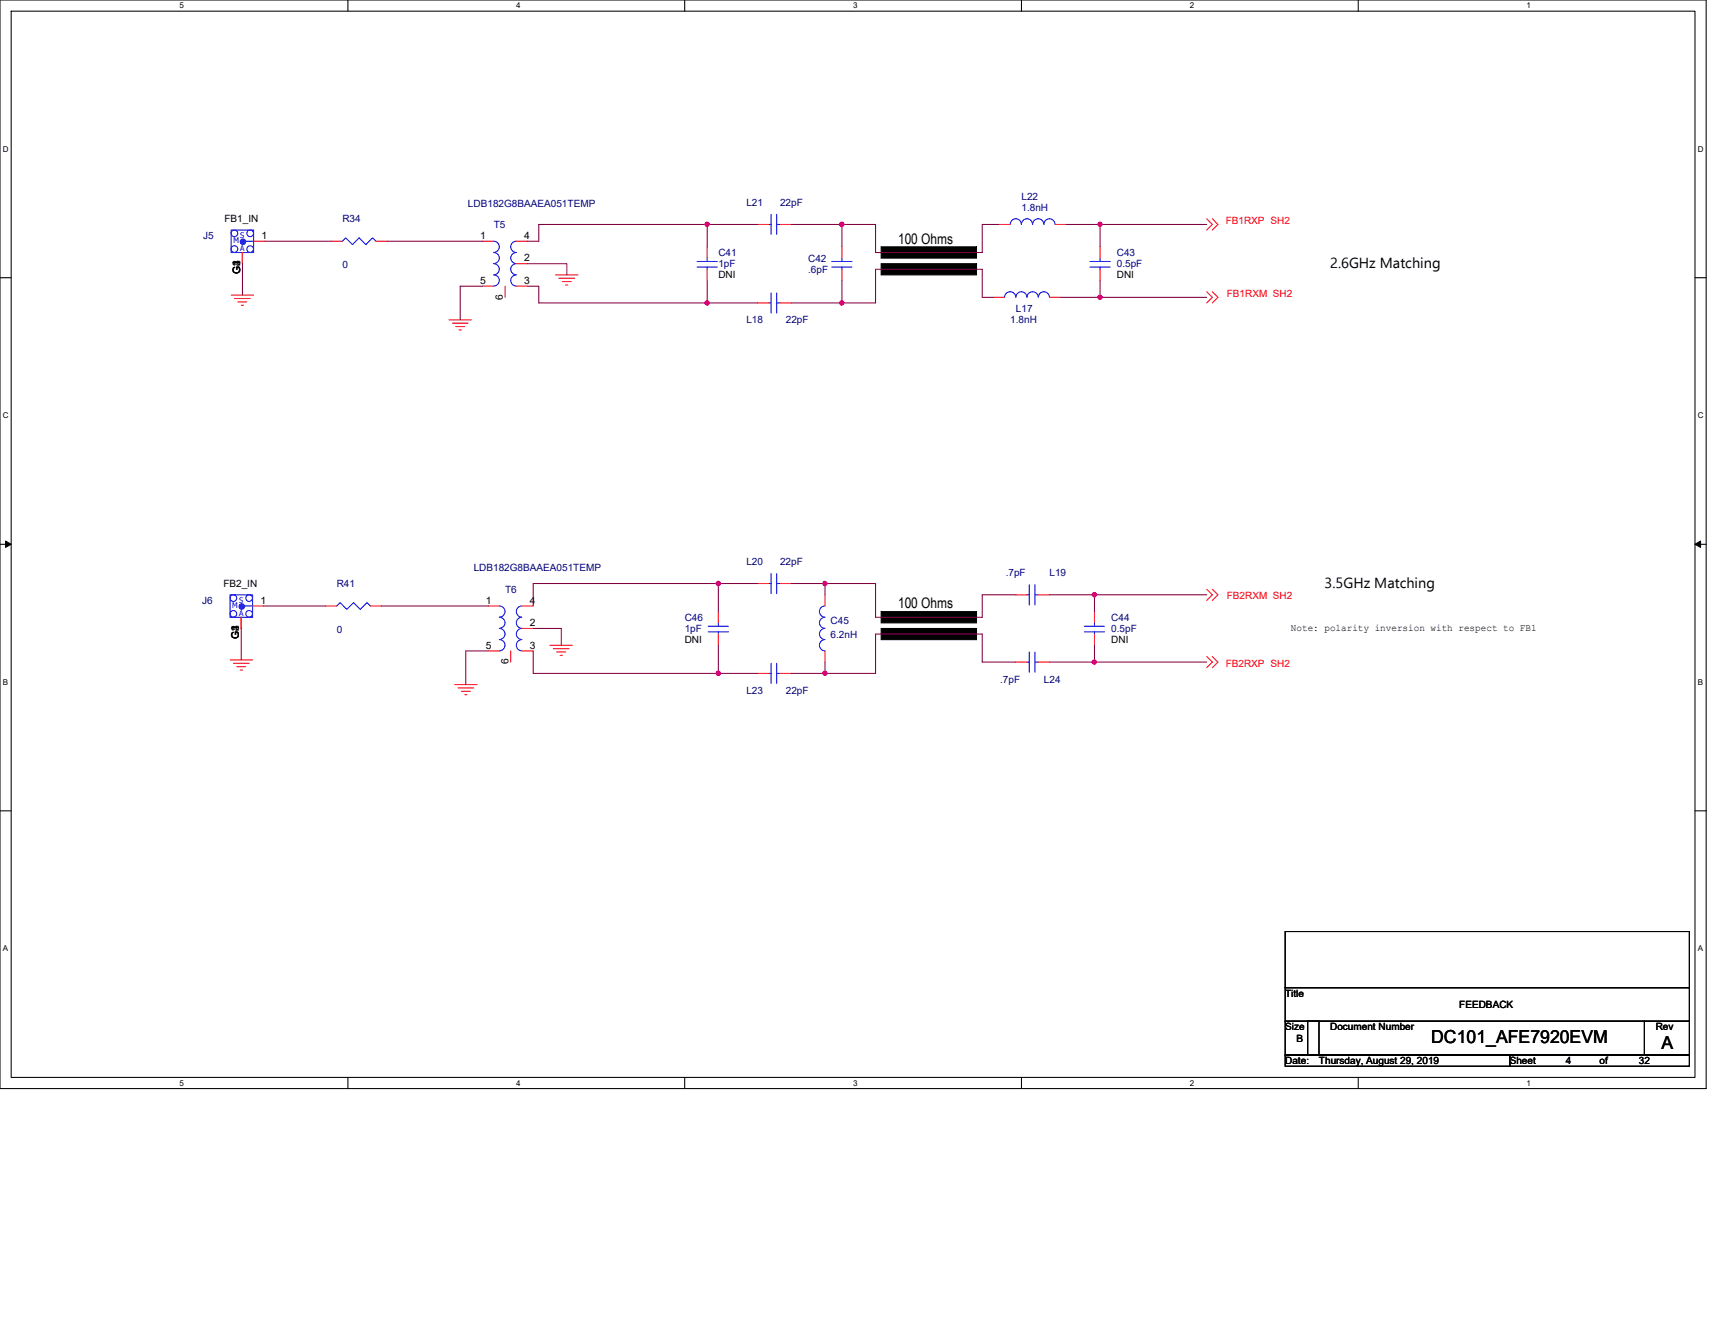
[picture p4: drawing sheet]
<svg xmlns="http://www.w3.org/2000/svg" width="279mm" height="216mm" viewBox="0 0 279 216" stroke-linecap="round" stroke-linejoin="round" font-family="sans-serif">
<path d="M0 0h278v177.4h-278zM1.8 1.8h274.3v173.8h-274.3z" fill="none" stroke="#000" stroke-width=".17"/>
<g fill="#fff">
<path d="M29.3 .2h.7v1.5h-.7z"/>
<path d="M29.3 175.7h.7v1.5h-.7z"/>
</g>
<path d="M56.7 0v1.8M56.7 175.6v1.8" fill="none" stroke="#000" stroke-width=".17"/>
<g fill="#fff">
<path d="M84.1 .2h.7v1.5h-.7z"/>
<path d="M84.1 175.7h.7v1.5h-.7z"/>
</g>
<path d="M111.5 0v1.8M111.5 175.6v1.8" fill="none" stroke="#000" stroke-width=".17"/>
<g fill="#fff">
<path d="M139 .2h.7v1.5h-.7z"/>
<path d="M139 175.7h.7v1.5h-.7z"/>
</g>
<path d="M166.4 0v1.8M166.4 175.6v1.8" fill="none" stroke="#000" stroke-width=".17"/>
<g fill="#fff">
<path d="M193.8 .2h.8v1.5h-.8z"/>
<path d="M193.8 175.7h.8v1.5h-.8z"/>
</g>
<path d="M221.3 0v1.8M221.3 175.6v1.8" fill="none" stroke="#000" stroke-width=".17"/>
<g fill="#fff">
<path d="M248.7 .2h.7v1.5h-.7z"/>
<path d="M248.7 175.7h.7v1.5h-.7z"/>
<path d="M.5 23.5h.9v1.5h-.9z"/>
<path d="M276.6 23.5h1v1.5h-1z"/>
<path d="M.5 67h.9v1.4h-.9z"/>
<path d="M276.6 67h1v1.4h-1z"/>
</g>
<path d="M0 45.3h1.8M276.1 45.3h1.9" fill="none" stroke="#000" stroke-width=".17"/>
<g fill="#fff">
<path d="M.5 110.4h.8v1.5h-.8z"/>
<path d="M276.6 110.4h.9v1.5h-.9z"/>
</g>
<path d="M0 88.7h1.8M276.1 88.7h1.9" fill="none" stroke="#000" stroke-width=".17"/>
<path d="M.9 88.2l.9 .5-.9 .5zM276.1 88.7l1-.5v1z" fill="#000" stroke="#000" stroke-width=".16"/>
<g fill="#fff">
<path d="M.5 153.8h.8v1.5h-.8z"/>
<path d="M276.6 153.8h.9v1.5h-.9z"/>
</g>
<path d="M0 132.1h1.8M276.1 132.1h1.9M209.4 151.8h65.8v9.1h-65.8zM209.4 160.9h65.8v5.5h-65.8zM209.4 166.4h5.5v5.5h-5.5zM209.4 171.9h36.6v1.8h-36.6zM213 166.4h54.9v5.5h-54.9zM246 171.9h29.2v1.8h-29.2zM267.9 166.4h7.3v5.5h-7.3z" fill="none" stroke="#000" stroke-width=".17"/>
<g fill="#000" stroke="#000" stroke-width=".17">
<path d="M143.6 40.2v1.9h15.5v-1.9z" fill-rule="evenodd"/>
<path d="M143.6 43v1.8h15.5v-1.8z" fill-rule="evenodd"/>
<path d="M143.6 102.4v1.8h15.5v-1.8z" fill-rule="evenodd"/>
<path d="M143.6 99.7v1.8h15.5v-1.8z" fill-rule="evenodd"/>
</g>
<g fill="none" stroke="#f00" stroke-width=".17">
<path d="M41.3 39.3h1.9M53.9 39.3h1.9M61.3 39.3h1.8M78.6 39.3h1.9M84.1 39.3h1.8M123.4 36.6h1.9M127.1 36.6h1.8M162.8 36.6h1.8M171.9 36.6h1.8M196.6 35.6l.9 1-.9 .9M197.5 35.6l.9 1-.9 .9M37.7 48.1h3.6"/>
<path d="M38.2 48.6h2.6M38.8 49.2h1.4M39.3 49.7h.4M39.5 41.1v1.9M73.2 52.1h3.6M73.7 52.7h2.5M74.2 53.2h1.5M74.8 53.8h.4M78.6 46.6h1.9M82.3 46.6v1.9M84.1 46.6h1.8M84.1 43h1.8"/>
<path d="M90.5 44.8h3.7M91.1 45.3h2.5M91.6 45.9h1.5M92.2 46.4h.3M115.2 43.9v1.8M115.2 40.2v1.9M123.4 49.4h1.9M127.1 49.4h1.8M137.2 43.9v1.8M137.2 40.2v1.9M161.8 48.5h1.9M171 48.5h1.8"/>
<path d="M179.2 43.9v1.8M179.2 40.2v1.9M196.6 47.5l.9 1-.9 .9M197.5 47.5l.9 1-.9 .9M41.1 98.7h1.9M53 98.7h1.9M60.3 98.7h1.9M79.5 98.7h1.9M85 98.7h1.9M117 99.7v1.8M123.4 95.1h1.9M127.1 95.1h1.8"/>
<path d="M134.4 96.9v1.8M165.5 96.9h1.8M169.2 96.9h1.8M178.3 99.7v1.8M196.6 96l.9 .9-.9 .9M197.5 96l.9 .9-.9 .9M37.5 107.5h3.6M38 108.1h2.6M38.6 108.6h1.4M39.1 109.2h.4M39.3 100.6v1.8M74.1 111.5h3.6"/>
<path d="M74.6 112.1h2.6M75.2 112.6h1.4M75.7 113.2h.4M79.5 106.1h1.9M83.2 106.1v1.8M85 106.1h1.9M85 102.4h1.9M89.6 105.2h3.7M90.1 105.7h2.6M90.7 106.2h1.5M91.2 106.8h.4M117 103.3v1.9"/>
<path d="M123.4 109.7h1.9M127.1 109.7h1.8M134.4 106.1v1.8M165.5 107.9h1.8M169.2 107.9h1.8M178.3 103.3v1.9M196.6 107l.9 .9-.9 .9M197.5 107l.9 .9-.9 .9"/>
</g>
<g fill="none" stroke="#00f" stroke-width=".17">
<path d="M37.7 37.5h3.6v3.6h-3.6zM40 39.3h1.3M61.3 39.3l-.6-.5-1.1 1.1-1.1-1.1-1.1 1.1-1.1-1.1-.5 .5M80.4 39.3a.91 .91 0 0 1 .9 .9 .91 .91 0 0 1-.9 .9 .91 .91 0 0 1 .9 .9 .91 .91 0 0 1-.9 .9M84.1 39.3a.91 .91 0 0 0-.9 .9 .91 .91 0 0 0 .9 .9 .91 .91 0 0 0-.9 .9 .91 .91 0 0 0 .9 .9M125.3 36.6h.3M125.6 34.9v3.3M126.5 34.9v3.3M126.5 36.6h.6M164.6 36.6a.9 .9 0 0 1 .9-1 .9 .9 0 0 1 .9 1M166.4 36.6a.9 .9 0 0 1 .9-1 .9 .9 0 0 1 .9 1M168.2 36.6a.91 .91 0 0 1 .9-1 .91 .91 0 0 1 1 1"/>
<path d="M170.1 36.6a.9 .9 0 0 1 .9-1 .9 .9 0 0 1 .9 1M80.4 43a.9 .9 0 0 1 .9 .9 .9 .9 0 0 1-.9 .9M80.4 44.8a.91 .91 0 0 1 .9 .9 .91 .91 0 0 1-.9 .9M84.1 43a.9 .9 0 0 0-.9 .9 .9 .9 0 0 0 .9 .9M84.1 44.8a.91 .91 0 0 0-.9 .9 .91 .91 0 0 0 .9 .9M113.6 42.6h3.3M113.6 43.5h3.3M115.2 43.5v.4M115.2 42.1v.5M125.3 49.4h.3M125.6 47.7v3.3M126.5 47.7v3.3"/>
<path d="M126.5 49.4h.6M135.5 42.6h3.3M135.5 43.5h3.3M137.2 43.5v.4M137.2 42.1v.5M163.7 48.4a.91 .91 0 0 1 .9-.9 .91 .91 0 0 1 .9 .9M165.5 48.4a.9 .9 0 0 1 .9-.9 .9 .9 0 0 1 .9 .9 .92 .92 0 0 1 .9-.9 .92 .92 0 0 1 .9 .9 .91 .91 0 0 1 1-.9 .91 .91 0 0 1 .9 .9M177.6 42.6h3.3M177.6 43.5h3.3M179.2 43.5v.4M179.2 42.1v.5M37.5 96.9h3.6v3.7h-3.6z"/>
<path d="M39.9 98.7h1.2M60.3 98.7l-.5-.5-1.1 1.1-1.1-1.1-1.1 1.1-1.1-1.1-.5 .5M81.3 98.7a.91 .91 0 0 1 1 1 .91 .91 0 0 1-1 .9M85 98.7a.91 .91 0 0 0-.9 1 .91 .91 0 0 0 .9 .9M125.3 95.1h.3M125.6 93.5v3.2M126.5 93.5v3.2M126.5 95.1h.6M134.4 98.7a.91 .91 0 0 0-.9 1 .91 .91 0 0 0 .9 .9M167.3 96.9h.4M167.7 95.3v3.3M168.6 96.9h.6"/>
<path d="M168.6 95.3v3.3M81.3 100.6a.9 .9 0 0 1 1 .9 .9 .9 0 0 1-1 .9 .91 .91 0 0 1 1 .9 .91 .91 0 0 1-1 .9M81.3 104.2a.91 .91 0 0 1 1 .9 .91 .91 0 0 1-1 .9M85 100.6a.9 .9 0 0 0-.9 .9 .9 .9 0 0 0 .9 .9 .91 .91 0 0 0-.9 .9 .91 .91 0 0 0 .9 .9M85 104.2a.91 .91 0 0 0-.9 .9 .91 .91 0 0 0 .9 .9M115.4 102h3.3M115.4 103h3.3M117 103v.3M117 101.5v.5M125.3 109.7h.3M125.6 108.1v3.3M126.5 108.1v3.3"/>
<path d="M126.5 109.7h.6M134.4 104.2a.91 .91 0 0 0-.9 .9 .91 .91 0 0 0 .9 .9M134.4 100.6a.91 .91 0 0 0-.9 .9 .91 .91 0 0 0 .9 .9 .9 .9 0 0 0-.9 .9 .9 .9 0 0 0 .9 .9M167.3 107.9h.4M167.7 106.2v3.3M168.6 107.9h.6M168.6 106.2v3.3M176.7 102h3.2M176.7 103h3.2M178.3 103v.3M178.3 101.5v.5"/>
<circle cx="38.2" cy="38" r=".54"/>
<circle cx="40.8" cy="38" r=".54"/>
<circle cx="38.2" cy="40.6" r=".54"/>
<circle cx="40.8" cy="40.6" r=".54"/>
<circle cx="38" cy="97.5" r=".54"/>
<circle cx="40.6" cy="97.5" r=".54"/>
<circle cx="38" cy="100" r=".54"/>
<circle cx="40.6" cy="100" r=".54"/>
</g>
<g fill="#00f" stroke="#00f" stroke-width=".17">
<circle cx="39.4" cy="98.8" r=".45"/>
<circle cx="39.6" cy="39.4" r=".45"/>
</g>
<g fill="none" stroke="#800040" stroke-width=".17">
<path d="M43.2 39.3h10.7M63.1 39.3h15.5M115.2 36.6h-27.4v2.7h-1.9M115.2 36.6h8.2M115.2 36.6v3.6M128.9 36.6h8.3M137.2 36.6v3.6M137.2 36.6h5.4v4.5h17.4v-4.5h2.8M173.7 36.6h5.5M179.2 36.6v3.6M179.2 36.6h17.4M39.5 43v5.1"/>
<path d="M78.6 46.6h-3.6v5.5M85.9 46.6h1.9v2.8h27.4M85.9 43h6.5v1.8M115.2 49.4h8.2M115.2 45.7v3.7M128.9 49.4h8.3M137.2 45.7v3.7M161.8 48.5h-1.8v-4.6h-17.4v5.5h-5.4M172.8 48.5h6.4M179.2 48.5h17.4M179.2 45.7v2.8M43 98.7h10"/>
<path d="M62.2 98.7h17.3M117 95.1v4.6M117 95.1h6.4M117 95.1h-30.1v3.6M128.9 95.1h5.5M134.4 95.1v1.8M134.4 95.1h8.2v5.5h17.4v-3.7h5.5M171 96.9h7.3M178.3 96.9h18.3M178.3 96.9v2.8M39.3 102.4v5.1M79.5 106.1h-3.6v5.4"/>
<path d="M86.9 106.1v3.6h30.1M86.9 102.4h4.5v2.8M117 109.7h6.4M117 105.2v4.5M128.9 109.7h5.5M134.4 107.9v1.8M165.5 107.9h-5.5v-4.6h-17.4v6.4h-8.2M171 107.9h7.3M178.3 105.2v2.7M178.3 107.9h18.3"/>
</g>
<g fill="#f0f" stroke="#f0f" stroke-width=".17">
<circle cx="179.2" cy="36.6" r=".36"/>
<circle cx="115.2" cy="36.6" r=".36"/>
<circle cx="134.4" cy="95.1" r=".36"/>
<circle cx="178.3" cy="96.9" r=".36"/>
<circle cx="178.3" cy="107.9" r=".36"/>
<circle cx="117" cy="95.1" r=".36"/>
<circle cx="117" cy="109.7" r=".36"/>
<circle cx="115.2" cy="49.4" r=".36"/>
<circle cx="134.4" cy="109.7" r=".36"/>
<circle cx="137.1" cy="49.4" r=".36"/>
<circle cx="179.2" cy="48.4" r=".35"/>
<circle cx="137.1" cy="36.6" r=".36"/>
</g>
<g font-size="2.9">
<text x="233.2" y="169.9">DC101_AFE7920EVM</text>
<text x="270.7" y="170.9">A</text>
</g>
<g font-size="2.4">
<text x="146.3" y="39.7">100 Ohms</text>
<text x="216.7" y="43.7">2.6GHz Matching</text>
<text x="215.8" y="95.8">3.5GHz Matching</text>
<text x="146.3" y="99.1">100 Ohms</text>
</g>
<g font-size="1.7">
<text x="42.6" y="38.9">1</text>
<text x="78.3" y="38.9">1</text>
<text x="85.4" y="38.9">4</text>
<text x="39.1" y="44.7" transform="rotate(-90 39.1 44.7)">G1</text>
<text x="39.1" y="43.3" transform="rotate(-90 39.1 43.3)">2</text>
<text x="39.1" y="43.3" transform="rotate(-90 39.1 43.3)">3</text>
<text x="39.1" y="43.3" transform="rotate(-90 39.1 43.3)">4</text>
<text x="78.3" y="46.2">5</text>
<text x="85.4" y="46.2">3</text>
<text x="85.4" y="42.6">2</text>
<text x="81.9" y="48.8" transform="rotate(-90 81.9 48.8)">6</text>
<text x="42.4" y="98.4">1</text>
<text x="79.2" y="98.4">1</text>
<text x="86.3" y="98.4">4</text>
<text x="38.9" y="104.1" transform="rotate(-90 38.9 104.1)">G1</text>
<text x="38.9" y="102.8" transform="rotate(-90 38.9 102.8)">2</text>
<text x="38.9" y="102.8" transform="rotate(-90 38.9 102.8)">3</text>
<text x="38.9" y="102.8" transform="rotate(-90 38.9 102.8)">4</text>
<text x="79.2" y="105.7">5</text>
<text x="86.3" y="105.7">3</text>
<text x="86.3" y="102">2</text>
<text x="82.8" y="108.3" transform="rotate(-90 82.8 108.3)">6</text>
</g>
<g font-size="1.6" fill="#000080">
<text x="76.2" y="33.7">LDB182G8BAAEA051TEMP</text>
<text x="121.6" y="33.5">L21</text>
<text x="127.1" y="33.5">22pF</text>
<text x="166.4" y="32.6">L22</text>
<text x="166.4" y="34.4">1.8nH</text>
<text x="33.1" y="39">J5</text>
<text x="55.8" y="36.2">R34</text>
<text x="80.5" y="37.1">T5</text>
<text x="117" y="41.7">C41</text>
<text x="181.9" y="41.7">C43</text>
<text x="55.8" y="43.7">0</text>
<text x="117" y="43.5">1pF</text>
<text x="131.7" y="42.6">C42</text>
<text x="131.7" y="44.5">.6pF</text>
<text x="181.9" y="43.5">0.5pF</text>
<text x="121.6" y="52.7">L18</text>
<text x="128" y="52.7">22pF</text>
<text x="164.6" y="52.7">1.8nH</text>
<text x="165.5" y="50.8">L17</text>
<text x="54.9" y="95.7">R41</text>
<text x="77.2" y="93.1">LDB182G8BAAEA051TEMP</text>
<text x="121.6" y="92">L20</text>
<text x="127.1" y="92">22pF</text>
<text x="163.9" y="93.8">.7pF</text>
<text x="171" y="93.8">L19</text>
<text x="32.9" y="98.4">J6</text>
<text x="82.3" y="96.6">T6</text>
<text x="111.5" y="101.1">C46</text>
<text x="135.3" y="101.7">C45</text>
<text x="181" y="101.1">C44</text>
<text x="54.9" y="103.1">0</text>
<text x="111.5" y="103">1pF</text>
<text x="135.3" y="103.9">6.2nH</text>
<text x="181" y="103">0.5pF</text>
<text x="121.6" y="113">L23</text>
<text x="128" y="113">22pF</text>
<text x="162.9" y="111.2">.7pF</text>
<text x="170.1" y="111.2">L24</text>
</g>
<g font-size="1.6">
<text x="36.6" y="36.2">FB1_IN</text>
<text x="117" y="45.4">DNI</text>
<text x="181.9" y="45.4">DNI</text>
<text x="36.4" y="95.7">FB2_IN</text>
<text x="111.5" y="104.8">DNI</text>
<text x="181" y="104.8">DNI</text>
<text x="210.3" y="102.8">Note: polarity inversion with respect to FB1</text>
<text x="209.4" y="162.4">Title</text>
<text x="209.4" y="167.9">Size</text>
<text x="216.7" y="167.9">Document Number</text>
<text x="237.7" y="164.2">FEEDBACK</text>
<text x="269.7" y="167.9">Rev</text>
<text x="209.4" y="173.4">Date:</text>
<text x="211.2" y="169.7">B</text>
<text x="214.9" y="173.4">Thursday, August 29, 2019</text>
<text x="246" y="173.4">Sheet</text>
<text x="255.1" y="173.4">4</text>
<text x="260.6" y="173.4">of</text>
<text x="267" y="173.4">32</text>
</g>
<g font-size="1.6" fill="#f00">
<text x="199.7" y="36.6">FB1RXP SH2</text>
<text x="199.9" y="48.5">FB1RXM SH2</text>
<text x="199.9" y="97.7">FB2RXM SH2</text>
<text x="199.7" y="108.6">FB2RXP SH2</text>
</g>
<g font-size="1.3">
<text x="29.3" y="1.4">5</text>
<text x="84.1" y="1.4">4</text>
<text x="139" y="1.4">3</text>
<text x="193.8" y="1.4">2</text>
<text x="248.7" y="1.4">1</text>
<text x=".5" y="24.7">D</text>
<text x="276.6" y="24.7">D</text>
<text x=".5" y="68.2">C</text>
<text x="276.6" y="68.2">C</text>
<text x=".5" y="111.6">B</text>
<text x="276.6" y="111.6">B</text>
<text x=".5" y="155">A</text>
<text x="276.6" y="155">A</text>
<text x="29.3" y="176.9">5</text>
<text x="84.1" y="176.9">4</text>
<text x="139" y="176.9">3</text>
<text x="193.8" y="176.9">2</text>
<text x="248.7" y="176.9">1</text>
</g>
<g font-size="1.3" fill="#00f">
<text x="38" y="39.7">M</text>
<text x="39.1" y="38.8">S</text>
<text x="39.1" y="40.9">A</text>
<text x="37.8" y="99.1">M</text>
<text x="38.9" y="98.2">S</text>
<text x="38.9" y="100.4">A</text>
</g>
</svg>
